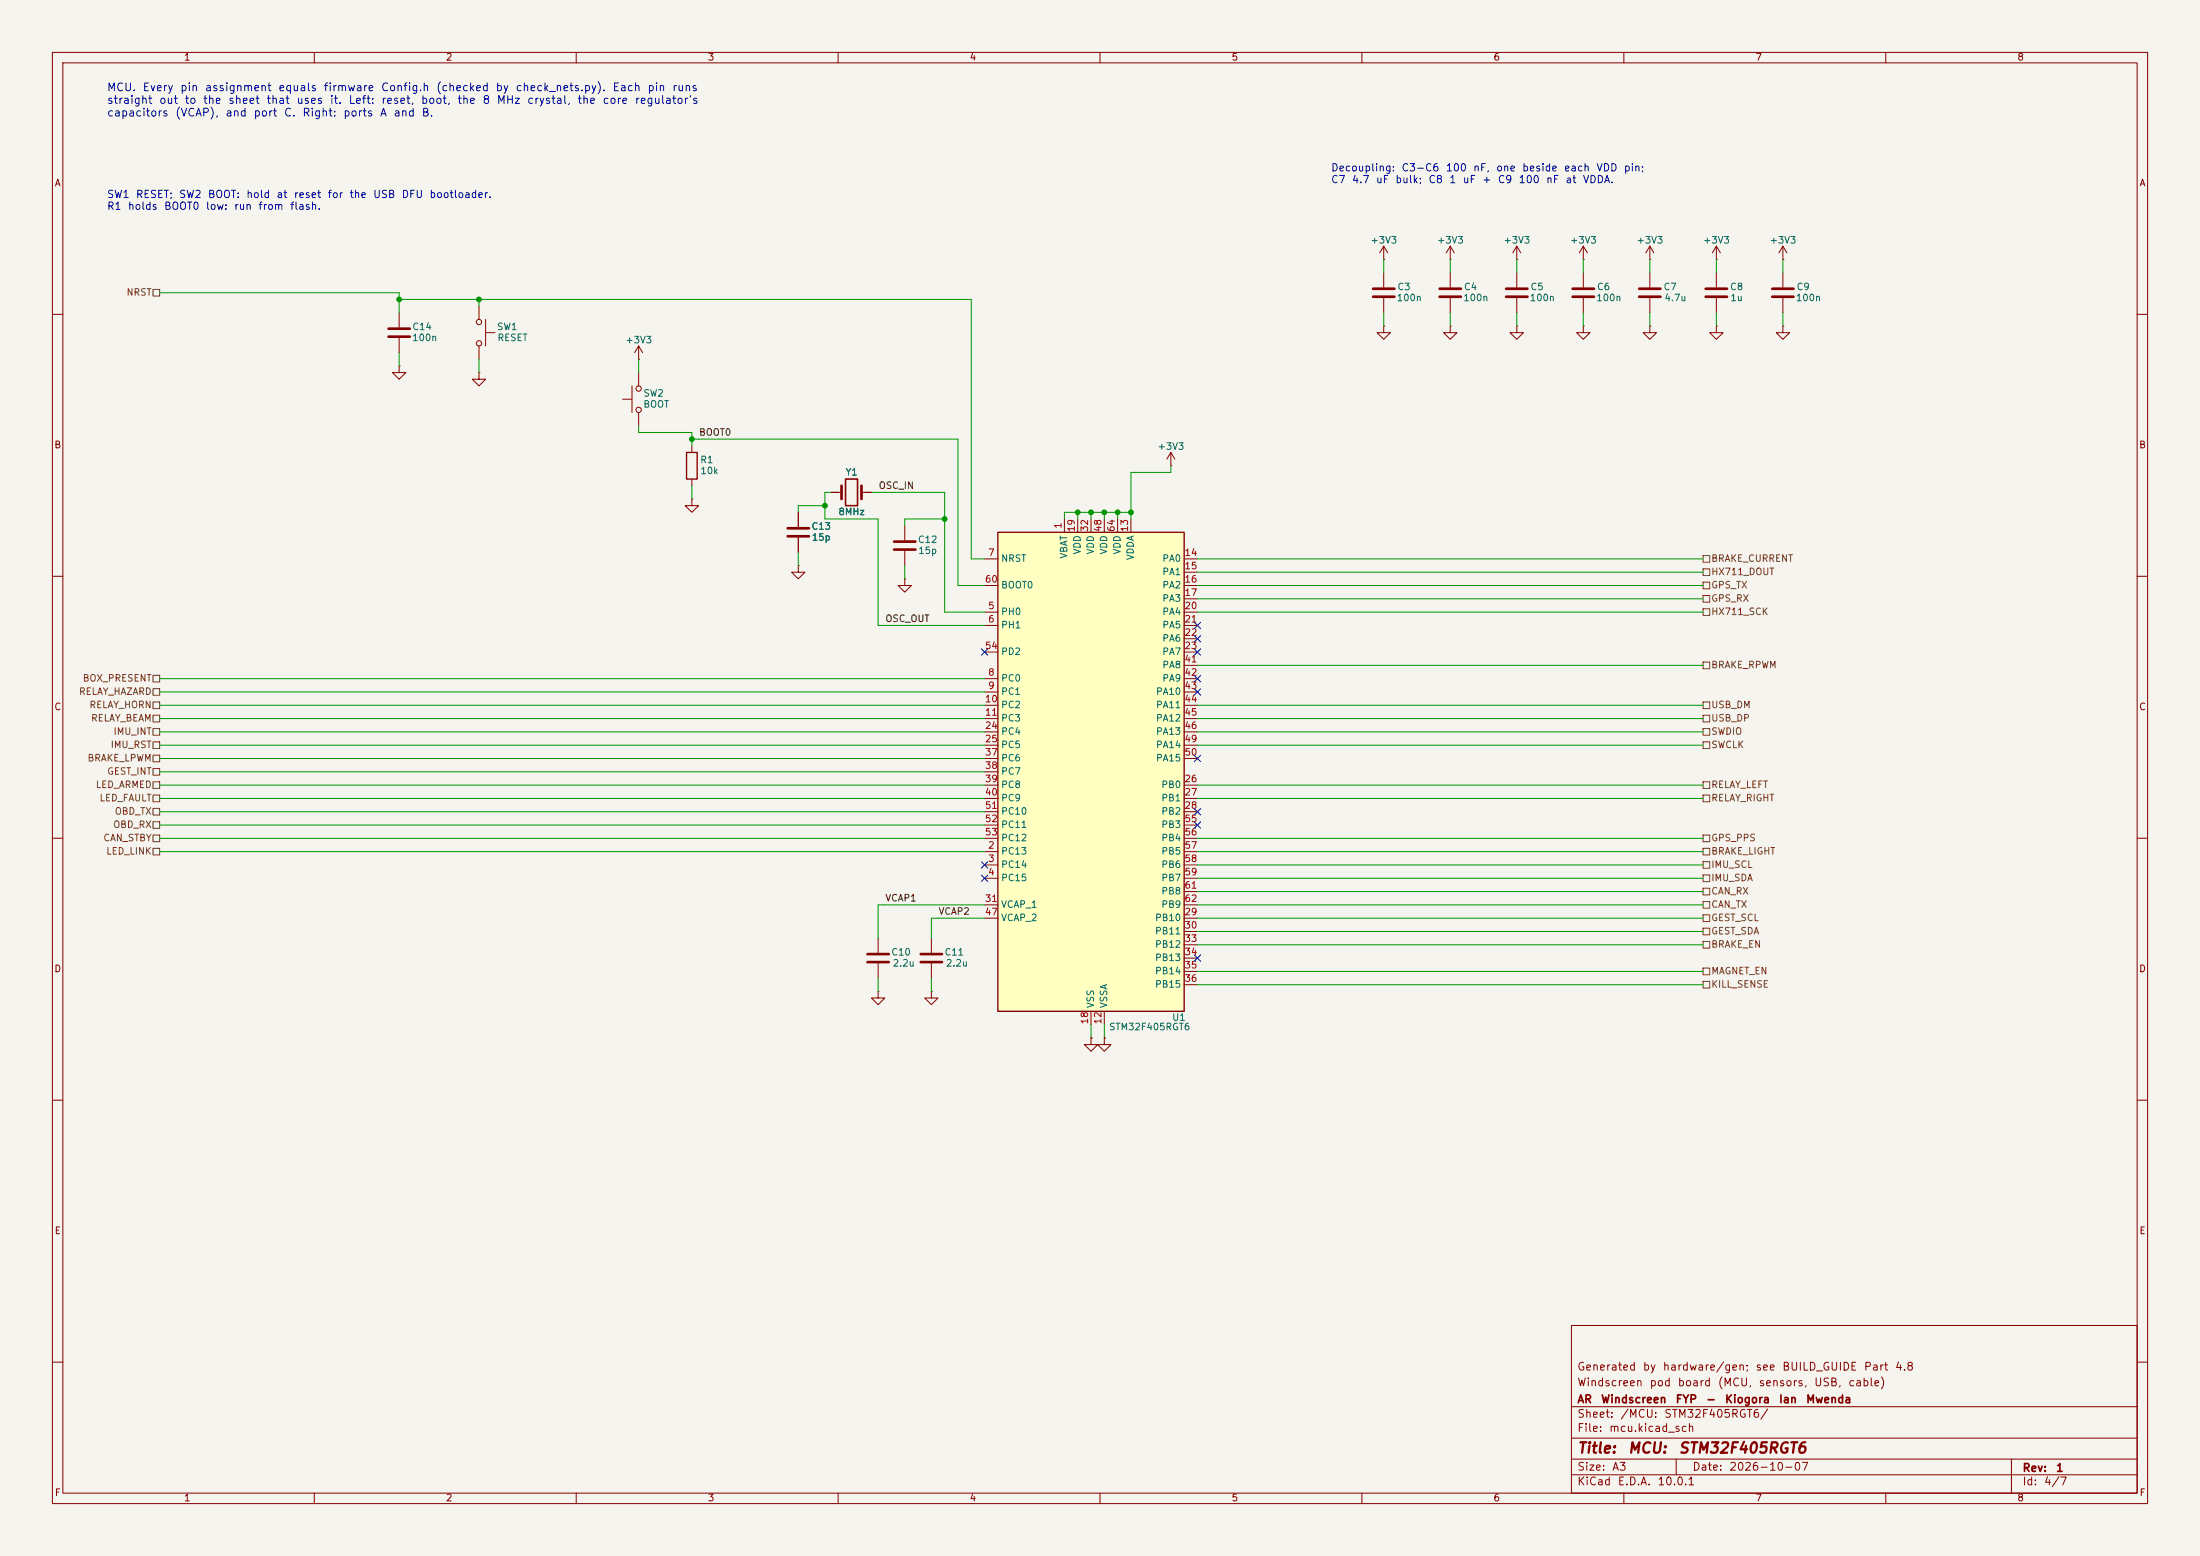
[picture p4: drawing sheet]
<svg xmlns="http://www.w3.org/2000/svg" width="420mm" height="297mm" viewBox="0 0 420 297" stroke-linecap="round" stroke-linejoin="round" font-family="sans-serif">
<path d="M0 0h420v297h-420z" fill="#f5f4ef" stroke="#f5f4ef" stroke-width=".19"/>
<g fill="none" stroke="#840000" stroke-width=".19">
<path d="M10 10h400v277h-400zM12 12h396v273h-396zM60 10v2M110 10v2M160 10v2M210 10v2M260 10v2M310 10v2M360 10v2M91.4 58.4v2.6M264.2 52.1v2.8M264.2 56.9v2.8"/>
<path d="M276.9 52.1v2.8M276.9 56.9v2.8M289.6 52.1v2.8M289.6 56.9v2.8M315 49.5h.1M315 47l-.8 1.3M315 47l.7 1.3M315 47v2.5M10 60h2M91.4 66v2.6M92.7 63.5h1.8M92.7 61v5"/>
<path d="M118.9 76.2h1.7M120.6 73.7v5M121.9 68.6h.1M121.9 66v2.6M121.9 71.1v2.6M121.9 78.7v2.6M121.9 66l-.7 1.3M121.9 66l.8 1.3M264.2 62.2v1.3h1.2l-1.2 1.3-1.3-1.3h1.3M264.2 62.2h.1M408 60h2M132.1 85.1v1.3"/>
<path d="M132.1 91.4v1.3M152.4 97.8v2.8M10 110h2M152.4 102.6v2.8M172.7 110.5v1.3h1.3l-1.3 1.2-1.3-1.2h1.3M172.7 110.5h.1M408 110h2M10 160h2M408 160h2M210.8 198.1v1.3h1.3l-1.3 1.3-1.3-1.3h1.3M210.8 198.1h.1M10 210h2"/>
<path d="M408 210h2M300 253h108v32h-108zM10 260h2M300 278.5h108M300 274.5h108M300 268.5h108M320 278.5v3M384 278.5v6.5M408 260h2M60 285v2M110 285v2M160 285v2"/>
<path d="M210 285v2M260 285v2M300 281.5h108M310 285v2M360 285v2"/>
<circle cx="91.4" cy="65.5" r=".51"/>
<circle cx="91.4" cy="61.5" r=".51"/>
<circle cx="121.9" cy="78.2" r=".51"/>
<circle cx="121.9" cy="74.2" r=".51"/>
</g>
<path d="M262.1 55.1h4.1M262.1 56.6h4.1M274.8 55.1h4.1M274.8 56.6h4.1M287.5 55.1h4.1M287.5 56.6h4.1M150.4 100.8h4M150.4 102.4h4" fill="none" stroke="#840000" stroke-width=".51"/>
<path d="M131.1 86.4h2v5h-2z" fill="none" stroke="#840000" stroke-width=".25"/>
<path d="M190.5 101.6h35.6v91.4h-35.6z" fill="#ffffc2"/>
<path d="M190.5 101.6h35.6v91.4h-35.6z" fill="none" stroke="#840000" stroke-width=".25"/>
<g fill="none" stroke="#840000" stroke-width=".19">
<path d="M76.2 59.7v2.8M264.2 49.5h.1M264.2 47l-.8 1.3M264.2 47l.7 1.3M264.2 47v2.5M276.9 49.5h.1M276.9 47l-.8 1.3M276.9 47l.7 1.3M276.9 47v2.5M289.6 49.5h.1M289.6 47l-.8 1.3M289.6 47l.7 1.3"/>
<path d="M289.6 47v2.5M302.3 49.5h.1M302.3 47l-.8 1.3M302.3 47l.7 1.3M302.3 47v2.5M302.3 52.1v2.8M302.3 56.9v2.8M315 52.1v2.8M315 56.9v2.8M327.7 49.5h.1M327.7 47l-.8 1.3M327.7 47l.7 1.3"/>
<path d="M327.7 47v2.5M327.7 52.1v2.8M327.7 56.9v2.8M340.4 49.5h.1M340.4 47l-.8 1.3M340.4 47l.7 1.3M340.4 47v2.5M340.4 52.1v2.8M340.4 56.9v2.8M76.2 69.9v1.2h1.3l-1.3 1.3-1.3-1.3h1.3M76.2 69.9h.1M76.2 64.5v2.8"/>
<path d="M91.4 71.1v1.3h1.3l-1.3 1.3-1.2-1.3h1.2M91.4 71.1h.1M276.9 62.2v1.3h1.2l-1.2 1.3-1.3-1.3h1.3M276.9 62.2h.1M289.6 62.2v1.3h1.2l-1.2 1.3-1.3-1.3h1.3M289.6 62.2h.1M302.3 62.2v1.3h1.2l-1.2 1.3-1.3-1.3h1.3M302.3 62.2h.1M315 62.2v1.3h1.2l-1.2 1.3-1.3-1.3h1.3M315 62.2h.1M327.7 62.2v1.3h1.2l-1.2 1.3-1.3-1.3h1.3M327.7 62.2h.1"/>
<path d="M340.4 62.2v1.3h1.2l-1.2 1.3-1.3-1.3h1.3M340.4 62.2h.1M132.1 95.3v1.2h1.2l-1.2 1.3-1.3-1.3h1.3M132.1 95.3h.1M152.4 97.8v2.8M158.7 94h2M164.5 94h1.9M203.2 99.1v2.5M205.7 99.1v2.5M208.3 99.1v2.5M210.8 99.1v2.5M213.4 99.1v2.5"/>
<path d="M215.9 99.1v2.5M223.5 88.9h.1M223.5 86.4l-.7 1.2M223.5 86.4l.8 1.2M223.5 86.4v2.5M152.4 108v1.2h1.3l-1.3 1.3-1.3-1.3h1.3M152.4 108h.1M152.4 102.6v2.8M172.7 100.3v2.8M172.7 105.2v2.8M188 116.8h2.5M188 119.4h2.5"/>
<path d="M188 106.7h2.5M188 111.8h2.5M226.1 116.8h2.5M226.1 119.4h2.5M226.1 106.7h2.5M226.1 109.2h2.5M226.1 111.8h2.5M226.1 114.3h2.5M188 129.5h2.5M188 132.1h2.5M188 134.6h2.5M188 137.2h2.5"/>
<path d="M188 124.5h2.5M188 139.7h2.5M226.1 129.5h2.5M226.1 132.1h2.5M226.1 134.6h2.5M226.1 137.2h2.5M226.1 121.9h2.5M226.1 124.5h2.5M226.1 139.7h2.5M226.1 127h2.5M188 142.2h2.5M188 149.9h2.5"/>
<path d="M188 152.4h2.5M188 154.9h2.5M188 144.8h2.5M188 147.3h2.5M188 157.5h2.5M226.1 142.2h2.5M226.1 149.9h2.5M226.1 152.4h2.5M226.1 154.9h2.5M226.1 144.8h2.5M226.1 157.5h2.5M167.6 179.1v2.8"/>
<path d="M177.8 179.1v2.8M188 162.6h2.5M188 165.1h2.5M188 167.6h2.5M188 175.3h2.5M188 172.7h2.5M188 160h2.5M226.1 162.6h2.5M226.1 165.1h2.5M226.1 167.6h2.5M226.1 175.3h2.5M226.1 177.8h2.5"/>
<path d="M226.1 172.7h2.5M226.1 160h2.5M226.1 170.2h2.5M167.6 189.2v1.3h1.3l-1.3 1.3-1.2-1.3h1.2M167.6 189.2h.1M167.6 183.9v2.8M177.8 189.2v1.3h1.3l-1.3 1.3-1.3-1.3h1.3M177.8 189.2h.1M177.8 183.9v2.8M208.3 198.1v1.3h1.2l-1.2 1.3-1.3-1.3h1.3M208.3 198.1h.1M208.3 193v2.6"/>
<path d="M210.8 198.1h.1M210.8 193v2.6M226.1 180.3h2.5M226.1 182.9h2.5M226.1 185.4h2.5M226.1 188h2.5"/>
</g>
<g fill="none" stroke="#840000" stroke-width=".51">
<path d="M300.2 55.1h4.1M300.2 56.6h4.1M312.9 55.1h4.1M312.9 56.6h4.1M325.6 55.1h4.1M325.6 56.6h4.1M338.3 55.1h4.1M338.3 56.6h4.1M74.2 62.7h4M74.2 64.3h4M160.7 92.7v2.6M164.5 92.7v2.6"/>
<path d="M170.7 103.4h4.1M170.7 104.9h4.1M165.6 182.1h4.1M165.6 183.6h4.1M175.8 182.1h4M175.8 183.6h4"/>
</g>
<path d="M161.4 91.4h2.3v5.1h-2.3z" fill="none" stroke="#840000" stroke-width=".3"/>
<g fill="none" stroke="#725600" stroke-width=".19">
<path d="M29.2 55.2h1.3v1.3h-1.3zM325.1 106h1.3v1.3h-1.3zM325.1 113.7h1.3v1.2h-1.3zM325.1 111.1h1.3v1.3h-1.3zM325.1 108.6h1.3v1.3h-1.3zM325.1 116.2h1.3v1.3h-1.3zM29.2 136.5h1.3v1.3h-1.3zM29.2 128.9h1.3v1.3h-1.3zM29.2 139.1h1.3v1.2h-1.3zM29.2 131.4h1.3v1.3h-1.3zM29.2 134h1.3v1.3h-1.3zM325.1 126.4h1.3v1.2h-1.3z"/>
<path d="M325.1 134h1.3v1.3h-1.3zM325.1 139.1h1.3v1.2h-1.3zM325.1 136.5h1.3v1.3h-1.3zM29.2 149.2h1.3v1.3h-1.3zM29.2 146.7h1.3v1.3h-1.3zM29.2 141.6h1.3v1.3h-1.3zM29.2 151.8h1.3v1.2h-1.3zM29.2 159.4h1.3v1.3h-1.3zM29.2 156.8h1.3v1.3h-1.3zM29.2 154.3h1.3v1.3h-1.3zM29.2 144.1h1.3v1.3h-1.3zM325.1 149.2h1.3v1.3h-1.3z"/>
<path d="M325.1 159.4h1.3v1.3h-1.3zM325.1 141.6h1.3v1.3h-1.3zM325.1 151.8h1.3v1.2h-1.3zM29.2 161.9h1.3v1.3h-1.3zM325.1 177.2h1.3v1.2h-1.3zM325.1 161.9h1.3v1.3h-1.3zM325.1 179.7h1.3v1.3h-1.3zM325.1 174.6h1.3v1.3h-1.3zM325.1 172.1h1.3v1.3h-1.3zM325.1 169.5h1.3v1.3h-1.3zM325.1 164.5h1.3v1.2h-1.3zM325.1 167h1.3v1.3h-1.3z"/>
<path d="M325.1 187.3h1.3v1.3h-1.3zM325.1 184.8h1.3v1.3h-1.3z"/>
</g>
<g fill="none" stroke="#009600" stroke-width=".19">
<path d="M30.5 55.9h45.7v3.8M76.2 57.2h109.2v49.5h2.6M91.4 57.2v1.2M264.2 49.5v2.6M264.2 59.7v2.5M276.9 49.5v2.6M276.9 59.7v2.5M289.6 49.5v2.6M289.6 59.7v2.5M302.3 49.5v2.6M302.3 59.7v2.5M315 49.5v2.6"/>
<path d="M315 59.7v2.5M327.7 49.5v2.6M327.7 59.7v2.5M340.4 49.5v2.6M340.4 59.7v2.5M76.2 67.3v2.6M91.4 68.6v2.5M121.9 68.6v2.5M121.9 81.3v1.3h10.2v2.5M132.1 83.8h50.8v28h5.1M132.1 92.7v2.6M157.5 96.5h-5.1v1.3"/>
<path d="M158.7 94h-1.2v5.1h10.1v20.3h20.4M166.4 94h13.9v22.8h7.7M180.3 99.1h-7.6v1.2M205.7 97.8v1.3M208.3 97.8v1.3M210.8 97.8v1.3M213.4 97.8v1.3M215.9 97.8h-12.7v1.3M223.5 88.9v1.3h-7.6v8.9M152.4 105.4v2.6M172.7 108v2.5M228.6 114.3h96.5"/>
<path d="M228.6 111.8h96.5M228.6 109.2h96.5M228.6 116.8h96.5M228.6 106.7h96.5M30.5 139.7h157.5M30.5 134.6h157.5M30.5 137.2h157.5M30.5 129.5h157.5M30.5 132.1h157.5M228.6 127h96.5M228.6 139.7h96.5M228.6 134.6h96.5"/>
<path d="M228.6 137.2h96.5M30.5 149.9h157.5M30.5 152.4h157.5M30.5 142.2h157.5M30.5 144.8h157.5M30.5 147.3h157.5M30.5 157.5h157.5M30.5 154.9h157.5M228.6 149.9h96.5M228.6 152.4h96.5M228.6 142.2h96.5M30.5 162.6h157.5"/>
<path d="M30.5 160h157.5M188 172.7h-20.4v6.4M188 175.3h-10.2v3.8M228.6 172.7h96.5M228.6 177.8h96.5M228.6 170.2h96.5M228.6 175.3h96.5M228.6 165.1h96.5M228.6 167.6h96.5M228.6 162.6h96.5M228.6 160h96.5M167.6 186.7v2.5"/>
<path d="M177.8 186.7v2.5M208.3 195.6v2.5M210.8 195.6v2.5M228.6 180.3h96.5M228.6 188h96.5M228.6 185.4h96.5"/>
</g>
<g fill="none" stroke="#000084" stroke-width=".19">
<path d="M228 118.8l1.2 1.2M229.2 118.8l-1.2 1.2M187.4 123.9l1.2 1.2M188.6 123.9l-1.2 1.2M228 121.3l1.2 1.2M228 123.9l1.2 1.2M228 131.5l1.2 1.2M228 128.9l1.2 1.2M229.2 121.3l-1.2 1.2M229.2 123.9l-1.2 1.2M229.2 131.5l-1.2 1.2M229.2 128.9l-1.2 1.2"/>
<path d="M228 154.3l1.2 1.2M228 144.2l1.2 1.2M228 156.9l1.2 1.2M229.2 154.3l-1.2 1.2M229.2 144.2l-1.2 1.2M229.2 156.9l-1.2 1.2M187.4 164.5l1.2 1.2M187.4 167l1.2 1.2M188.6 164.5l-1.2 1.2M188.6 167l-1.2 1.2M228 182.3l1.2 1.2M229.2 182.3l-1.2 1.2"/>
</g>
<g fill="#009600" stroke="#009600" stroke-width=".19">
<circle cx="91.4" cy="57.2" r=".46"/>
<circle cx="76.2" cy="57.2" r=".46"/>
<circle cx="132.1" cy="83.8" r=".46"/>
<circle cx="157.5" cy="96.5" r=".46"/>
<circle cx="208.3" cy="97.8" r=".46"/>
<circle cx="210.8" cy="97.8" r=".46"/>
<circle cx="213.4" cy="97.8" r=".46"/>
<circle cx="215.9" cy="97.8" r=".46"/>
<circle cx="205.7" cy="97.8" r=".46"/>
<circle cx="180.3" cy="99.1" r=".46"/>
</g>
<g font-size="2" fill="#840000">
<text x="301" y="277.9">Title:</text>
<text x="310.6" y="277.9">MCU:</text>
<text x="320.3" y="277.9">STM32F405RGT6</text>
</g>
<g font-size="1.5" fill="#0000c2">
<text x="20.3" y="17.8">MCU.</text>
<text x="27.1" y="17.8">Every</text>
<text x="34.3" y="17.8">pin</text>
<text x="39" y="17.8">assignment</text>
<text x="53" y="17.8">equals</text>
<text x="61.7" y="17.8">firmware</text>
<text x="72.6" y="17.8">Config.h</text>
<text x="83.1" y="17.8">(checked</text>
<text x="94.5" y="17.8">by</text>
<text x="98.3" y="17.8">check_nets.py).</text>
<text x="116.8" y="17.8">Each</text>
<text x="123.5" y="17.8">pin</text>
<text x="128.2" y="17.8">runs</text>
<text x="20.3" y="20.2">straight</text>
<text x="20.3" y="22.6">capacitors</text>
<text x="30.3" y="20.2">out</text>
<text x="33.3" y="22.6">(VCAP),</text>
<text x="35.1" y="20.2">to</text>
<text x="38.6" y="20.2">the</text>
<text x="42.9" y="22.6">and</text>
<text x="43.4" y="20.2">sheet</text>
<text x="48.3" y="22.6">port</text>
<text x="50.7" y="20.2">that</text>
<text x="54.1" y="22.6">C.</text>
<text x="56.5" y="20.2">uses</text>
<text x="57.6" y="22.6">Right:</text>
<text x="62.8" y="20.2">it.</text>
<text x="65.4" y="22.6">ports</text>
<text x="66.4" y="20.2">Left:</text>
<text x="72.4" y="22.6">A</text>
<text x="72.7" y="20.2">reset,</text>
<text x="75" y="22.6">and</text>
<text x="80.2" y="20.2">boot,</text>
<text x="80.4" y="22.6">B.</text>
<text x="87.2" y="20.2">the</text>
<text x="92" y="20.2">8</text>
<text x="94.7" y="20.2">MHz</text>
<text x="100.5" y="20.2">crystal,</text>
<text x="110.1" y="20.2">the</text>
<text x="114.9" y="20.2">core</text>
<text x="121.1" y="20.2">regulator's</text>
</g>
<g font-size="1.5" fill="#840000">
<text x="301" y="262">Generated</text>
<text x="313.5" y="262">by</text>
<text x="317.3" y="262">hardware/gen;</text>
<text x="335" y="262">see</text>
<text x="340.1" y="262">BUILD_GUIDE</text>
<text x="355.7" y="262">Part</text>
<text x="361.6" y="262">4.8</text>
<text x="301" y="268.2">AR</text>
<text x="301" y="265">Windscreen</text>
<text x="305.5" y="268.2">Windscreen</text>
<text x="314.8" y="265">pod</text>
<text x="319.8" y="268.2">FYP</text>
<text x="320.2" y="265">board</text>
<text x="325.6" y="268.2">-</text>
<text x="327.8" y="265">(MCU,</text>
<text x="329.2" y="268.2">Kiogora</text>
<text x="335.6" y="265">sensors,</text>
<text x="339.5" y="268.2">Ian</text>
<text x="344.7" y="268.2">Mwenda</text>
<text x="346.2" y="265">USB,</text>
<text x="352.7" y="265">cable)</text>
<text x="301" y="273.7">File:</text>
<text x="301" y="271">Sheet:</text>
<text x="307.1" y="273.7">mcu.kicad_sch</text>
<text x="309.2" y="271">/MCU:</text>
<text x="317.6" y="271">STM32F405RGT6/</text>
<text x="301" y="281.1">Size:</text>
<text x="307.6" y="281.1">A3</text>
<text x="323" y="281.1">Date:</text>
<text x="330" y="281.1">2026-10-07</text>
<text x="386" y="281.3">Rev:</text>
<text x="392.4" y="281.3">1</text>
<text x="301" y="283.9">KiCad</text>
<text x="308.7" y="283.9">E.D.A.</text>
<text x="316.3" y="283.9">10.0.1</text>
<text x="386" y="283.9">Id:</text>
<text x="390.1" y="283.9">4/7</text>
</g>
<g font-size="1.4" fill="#0000c2">
<text x="254" y="33.1">Decoupling:</text>
<text x="254" y="35.3">C7</text>
<text x="258" y="35.3">4.7</text>
<text x="262.6" y="35.3">uF</text>
<text x="266.3" y="35.3">bulk;</text>
<text x="267.4" y="33.1">C3-C6</text>
<text x="272.6" y="35.3">C8</text>
<text x="275.9" y="33.1">100</text>
<text x="276.6" y="35.3">1</text>
<text x="279.1" y="35.3">uF</text>
<text x="281.1" y="33.1">nF,</text>
<text x="282.8" y="35.3">+</text>
<text x="285.5" y="33.1">one</text>
<text x="285.8" y="35.3">C9</text>
<text x="289.8" y="35.3">100</text>
<text x="290.5" y="33.1">beside</text>
<text x="295" y="35.3">nF</text>
<text x="298.5" y="33.1">each</text>
<text x="298.7" y="35.3">at</text>
<text x="302.1" y="35.3">VDDA.</text>
<text x="304.6" y="33.1">VDD</text>
<text x="309.9" y="33.1">pin;</text>
<text x="20.3" y="38.1">SW1</text>
<text x="20.3" y="40.4">R1</text>
<text x="24.3" y="40.4">holds</text>
<text x="25.8" y="38.1">RESET;</text>
<text x="31.2" y="40.4">BOOT0</text>
<text x="34.1" y="38.1">SW2</text>
<text x="39.2" y="40.4">low:</text>
<text x="39.6" y="38.1">BOOT:</text>
<text x="44.6" y="40.4">run</text>
<text x="46.9" y="38.1">hold</text>
<text x="49.2" y="40.4">from</text>
<text x="52.7" y="38.1">at</text>
<text x="55.3" y="40.4">flash.</text>
<text x="56" y="38.1">reset</text>
<text x="62.4" y="38.1">for</text>
<text x="66.6" y="38.1">the</text>
<text x="71.1" y="38.1">USB</text>
<text x="76.6" y="38.1">DFU</text>
<text x="81.9" y="38.1">bootloader.</text>
</g>
<g font-size="1.3" fill="#840000">
<text x="35" y="11.9">1</text>
<text x="85" y="11.9">2</text>
<text x="135" y="11.9">3</text>
<text x="185" y="11.9">4</text>
<text x="235" y="11.9">5</text>
<text x="285" y="11.9">6</text>
<text x="335" y="11.9">7</text>
<text x="385" y="11.9">8</text>
<text x="10.3" y="35.9">A</text>
<text x="408.3" y="35.9">A</text>
<text x="10.3" y="85.9">B</text>
<text x="408.2" y="85.9">B</text>
<text x="10.3" y="135.9">C</text>
<text x="408.2" y="135.9">C</text>
<text x="10.3" y="185.9">D</text>
<text x="408.2" y="185.9">D</text>
<text x="10.3" y="235.9">E</text>
<text x="408.3" y="235.9">E</text>
<text x="10.3" y="285.9">F</text>
<text x="35" y="286.9">1</text>
<text x="85" y="286.9">2</text>
<text x="135" y="286.9">3</text>
<text x="185" y="286.9">4</text>
<text x="235" y="286.9">5</text>
<text x="285" y="286.9">6</text>
<text x="335" y="286.9">7</text>
<text x="385" y="286.9">8</text>
<text x="408.3" y="285.9">F</text>
</g>
<g font-size="1.3" fill="#006464">
<text x="261.5" y="46.8">+3V3</text>
<text x="274.2" y="46.8">+3V3</text>
<text x="286.9" y="46.8">+3V3</text>
<text x="299.6" y="46.8">+3V3</text>
<text x="312.3" y="46.8">+3V3</text>
<text x="325" y="46.8">+3V3</text>
<text x="337.7" y="46.8">+3V3</text>
<text x="266.5" y="57.8">100n</text>
<text x="266.7" y="55.7">C3</text>
<text x="279.2" y="57.8">100n</text>
<text x="279.4" y="55.7">C4</text>
<text x="291.9" y="57.8">100n</text>
<text x="292.1" y="55.7">C5</text>
<text x="304.6" y="57.8">100n</text>
<text x="304.8" y="55.7">C6</text>
<text x="317.5" y="55.7">C7</text>
<text x="317.6" y="57.8">4.7u</text>
<text x="330.2" y="55.7">C8</text>
<text x="330.2" y="57.8">1u</text>
<text x="342.7" y="57.8">100n</text>
<text x="342.9" y="55.7">C9</text>
<text x="78.6" y="65.4">100n</text>
<text x="78.6" y="63.3">C14</text>
<text x="94.8" y="63.3">SW1</text>
<text x="94.9" y="65.4">RESET</text>
<text x="119.3" y="65.8">+3V3</text>
<text x="122.7" y="76">SW2</text>
<text x="122.7" y="78.1">BOOT</text>
<text x="133.6" y="88.7">R1</text>
<text x="220.9" y="86.2">+3V3</text>
<text x="133.6" y="90.8">10k</text>
<text x="161.3" y="91.1">Y1</text>
<text x="154.8" y="101.4">C13</text>
<text x="159.9" y="98.6">8MHz</text>
<text x="154.9" y="103.5">15p</text>
<text x="175.1" y="104">C12</text>
<text x="175.2" y="106.1">15p</text>
<text x="191" y="107.5">NRST</text>
<text x="204.1" y="106.7" transform="rotate(-90 204.1 106.7)">VBAT</text>
<text x="206.6" y="105.9" transform="rotate(-90 206.6 105.9)">VDD</text>
<text x="209.1" y="105.9" transform="rotate(-90 209.1 105.9)">VDD</text>
<text x="211.7" y="105.9" transform="rotate(-90 211.7 105.9)">VDD</text>
<text x="214.2" y="105.9" transform="rotate(-90 214.2 105.9)">VDD</text>
<text x="216.8" y="107" transform="rotate(-90 216.8 107)">VDDA</text>
<text x="221.8" y="107.5">PA0</text>
<text x="191" y="112.6">BOOT0</text>
<text x="221.8" y="110.1">PA1</text>
<text x="221.8" y="112.6">PA2</text>
<text x="191" y="117.7">PH0</text>
<text x="221.8" y="115.2">PA3</text>
<text x="221.8" y="117.7">PA4</text>
<text x="191" y="120.2">PH1</text>
<text x="191" y="125.3">PD2</text>
<text x="221.8" y="120.2">PA5</text>
<text x="221.8" y="122.8">PA6</text>
<text x="221.8" y="125.3">PA7</text>
<text x="191" y="130.4">PC0</text>
<text x="221.8" y="127.9">PA8</text>
<text x="221.8" y="130.4">PA9</text>
<text x="191" y="132.9">PC1</text>
<text x="191" y="135.5">PC2</text>
<text x="220.6" y="132.9">PA10</text>
<text x="220.6" y="135.5">PA11</text>
<text x="191" y="138">PC3</text>
<text x="191" y="140.6">PC4</text>
<text x="191" y="143.1">PC5</text>
<text x="220.6" y="138">PA12</text>
<text x="220.6" y="140.6">PA13</text>
<text x="220.6" y="143.1">PA14</text>
<text x="191" y="145.6">PC6</text>
<text x="191" y="148.2">PC7</text>
<text x="220.6" y="145.6">PA15</text>
<text x="191" y="150.7">PC8</text>
<text x="191" y="153.3">PC9</text>
<text x="191" y="155.8">PC10</text>
<text x="221.6" y="150.7">PB0</text>
<text x="221.6" y="153.3">PB1</text>
<text x="221.6" y="155.8">PB2</text>
<text x="191" y="158.3">PC11</text>
<text x="191" y="160.9">PC12</text>
<text x="221.6" y="158.3">PB3</text>
<text x="221.6" y="160.9">PB4</text>
<text x="191" y="163.4">PC13</text>
<text x="191" y="166">PC14</text>
<text x="221.6" y="163.4">PB5</text>
<text x="221.6" y="166">PB6</text>
<text x="191" y="168.5">PC15</text>
<text x="191" y="173.6">VCAP_1</text>
<text x="221.6" y="168.5">PB7</text>
<text x="221.6" y="171">PB8</text>
<text x="221.6" y="173.6">PB9</text>
<text x="191" y="176.1">VCAP_2</text>
<text x="220.4" y="176.1">PB10</text>
<text x="220.4" y="178.7">PB11</text>
<text x="170" y="182.7">C10</text>
<text x="170.3" y="184.8">2.2u</text>
<text x="180.2" y="182.7">C11</text>
<text x="180.5" y="184.8">2.2u</text>
<text x="220.4" y="181.2">PB12</text>
<text x="220.4" y="183.7">PB13</text>
<text x="220.4" y="186.3">PB14</text>
<text x="220.4" y="188.8">PB15</text>
<text x="209.1" y="192.5" transform="rotate(-90 209.1 192.5)">VSS</text>
<text x="211.6" y="197">STM32F405RGT6</text>
<text x="211.7" y="192.5" transform="rotate(-90 211.7 192.5)">VSSA</text>
<text x="223.7" y="195.2">U1</text>
</g>
<g font-size="1.3" fill="#725600">
<text x="24" y="56.7">NRST</text>
<text x="326.6" y="107.5">BRAKE_CURRENT</text>
<text x="326.6" y="112.6">GPS_TX</text>
<text x="326.6" y="110.1">HX711_DOUT</text>
<text x="326.6" y="115.2">GPS_RX</text>
<text x="326.6" y="117.7">HX711_SCK</text>
<text x="15.7" y="130.4">BOX_PRESENT</text>
<text x="326.6" y="127.9">BRAKE_RPWM</text>
<text x="15" y="132.9">RELAY_HAZARD</text>
<text x="17" y="135.5">RELAY_HORN</text>
<text x="326.6" y="135.5">USB_DM</text>
<text x="17.3" y="138">RELAY_BEAM</text>
<text x="21" y="143.1">IMU_RST</text>
<text x="21.6" y="140.6">IMU_INT</text>
<text x="326.6" y="140.6">SWDIO</text>
<text x="326.6" y="143.1">SWCLK</text>
<text x="326.6" y="138">USB_DP</text>
<text x="16.6" y="145.6">BRAKE_LPWM</text>
<text x="20.3" y="148.2">GEST_INT</text>
<text x="18.2" y="150.7">LED_ARMED</text>
<text x="18.9" y="153.3">LED_FAULT</text>
<text x="21.8" y="155.8">OBD_TX</text>
<text x="326.6" y="150.7">RELAY_LEFT</text>
<text x="326.6" y="153.3">RELAY_RIGHT</text>
<text x="19.6" y="160.9">CAN_STBY</text>
<text x="21.5" y="158.3">OBD_RX</text>
<text x="326.6" y="160.9">GPS_PPS</text>
<text x="20.2" y="163.4">LED_LINK</text>
<text x="326.6" y="163.4">BRAKE_LIGHT</text>
<text x="326.6" y="166">IMU_SCL</text>
<text x="326.6" y="173.6">CAN_TX</text>
<text x="326.6" y="171">CAN_RX</text>
<text x="326.6" y="168.5">IMU_SDA</text>
<text x="326.6" y="178.7">GEST_SDA</text>
<text x="326.6" y="176.1">GEST_SCL</text>
<text x="326.6" y="181.2">BRAKE_EN</text>
<text x="326.6" y="188.8">KILL_SENSE</text>
<text x="326.6" y="186.3">MAGNET_EN</text>
</g>
<g font-size="1.3" fill="#0f0f0f">
<text x="133.3" y="83.5">BOOT0</text>
<text x="167.6" y="93.6">OSC_IN</text>
<text x="168.9" y="119">OSC_OUT</text>
<text x="168.9" y="172.4">VCAP1</text>
<text x="179.1" y="174.9">VCAP2</text>
</g>
<g font-size="1.3" fill="#a90000">
<text x="202.9" y="101" transform="rotate(-90 202.9 101)">1</text>
<text x="205.5" y="101.6" transform="rotate(-90 205.5 101.6)">19</text>
<text x="208" y="101.6" transform="rotate(-90 208 101.6)">32</text>
<text x="210.6" y="101.6" transform="rotate(-90 210.6 101.6)">48</text>
<text x="213.1" y="101.6" transform="rotate(-90 213.1 101.6)">64</text>
<text x="215.6" y="101.6" transform="rotate(-90 215.6 101.6)">13</text>
<text x="188.5" y="106.4">7</text>
<text x="226" y="106.4">14</text>
<text x="187.9" y="111.5">60</text>
<text x="226" y="109">15</text>
<text x="226" y="111.5">16</text>
<text x="188.5" y="116.6">5</text>
<text x="188.5" y="119.1">6</text>
<text x="226" y="114">17</text>
<text x="226" y="116.6">20</text>
<text x="226" y="119.1">21</text>
<text x="187.9" y="124.2">54</text>
<text x="226" y="121.7">22</text>
<text x="226" y="124.2">23</text>
<text x="188.5" y="129.3">8</text>
<text x="188.5" y="131.8">9</text>
<text x="226" y="126.7">41</text>
<text x="226" y="129.3">42</text>
<text x="226" y="131.8">43</text>
<text x="187.9" y="134.4">10</text>
<text x="187.9" y="136.9">11</text>
<text x="226" y="134.4">44</text>
<text x="226" y="136.9">45</text>
<text x="187.9" y="139.4">24</text>
<text x="187.9" y="142">25</text>
<text x="226" y="139.4">46</text>
<text x="226" y="142">49</text>
<text x="187.9" y="144.5">37</text>
<text x="187.9" y="147.1">38</text>
<text x="187.9" y="149.6">39</text>
<text x="226" y="149.6">26</text>
<text x="226" y="144.5">50</text>
<text x="187.9" y="152.1">40</text>
<text x="187.9" y="154.7">51</text>
<text x="226" y="152.1">27</text>
<text x="226" y="154.7">28</text>
<text x="187.9" y="157.2">52</text>
<text x="187.9" y="159.8">53</text>
<text x="226" y="157.2">55</text>
<text x="226" y="159.8">56</text>
<text x="188.5" y="162.3">2</text>
<text x="188.5" y="164.8">3</text>
<text x="188.5" y="167.4">4</text>
<text x="226" y="162.3">57</text>
<text x="226" y="164.8">58</text>
<text x="226" y="167.4">59</text>
<text x="187.9" y="172.5">31</text>
<text x="226" y="169.9">61</text>
<text x="226" y="172.5">62</text>
<text x="187.9" y="175">47</text>
<text x="226" y="175">29</text>
<text x="226" y="177.5">30</text>
<text x="226" y="180.1">33</text>
<text x="226" y="182.6">34</text>
<text x="226" y="185.2">35</text>
<text x="226" y="187.7">36</text>
<text x="208" y="195.6" transform="rotate(-90 208 195.6)">18</text>
<text x="210.6" y="195.6" transform="rotate(-90 210.6 195.6)">12</text>
</g>
</svg>
